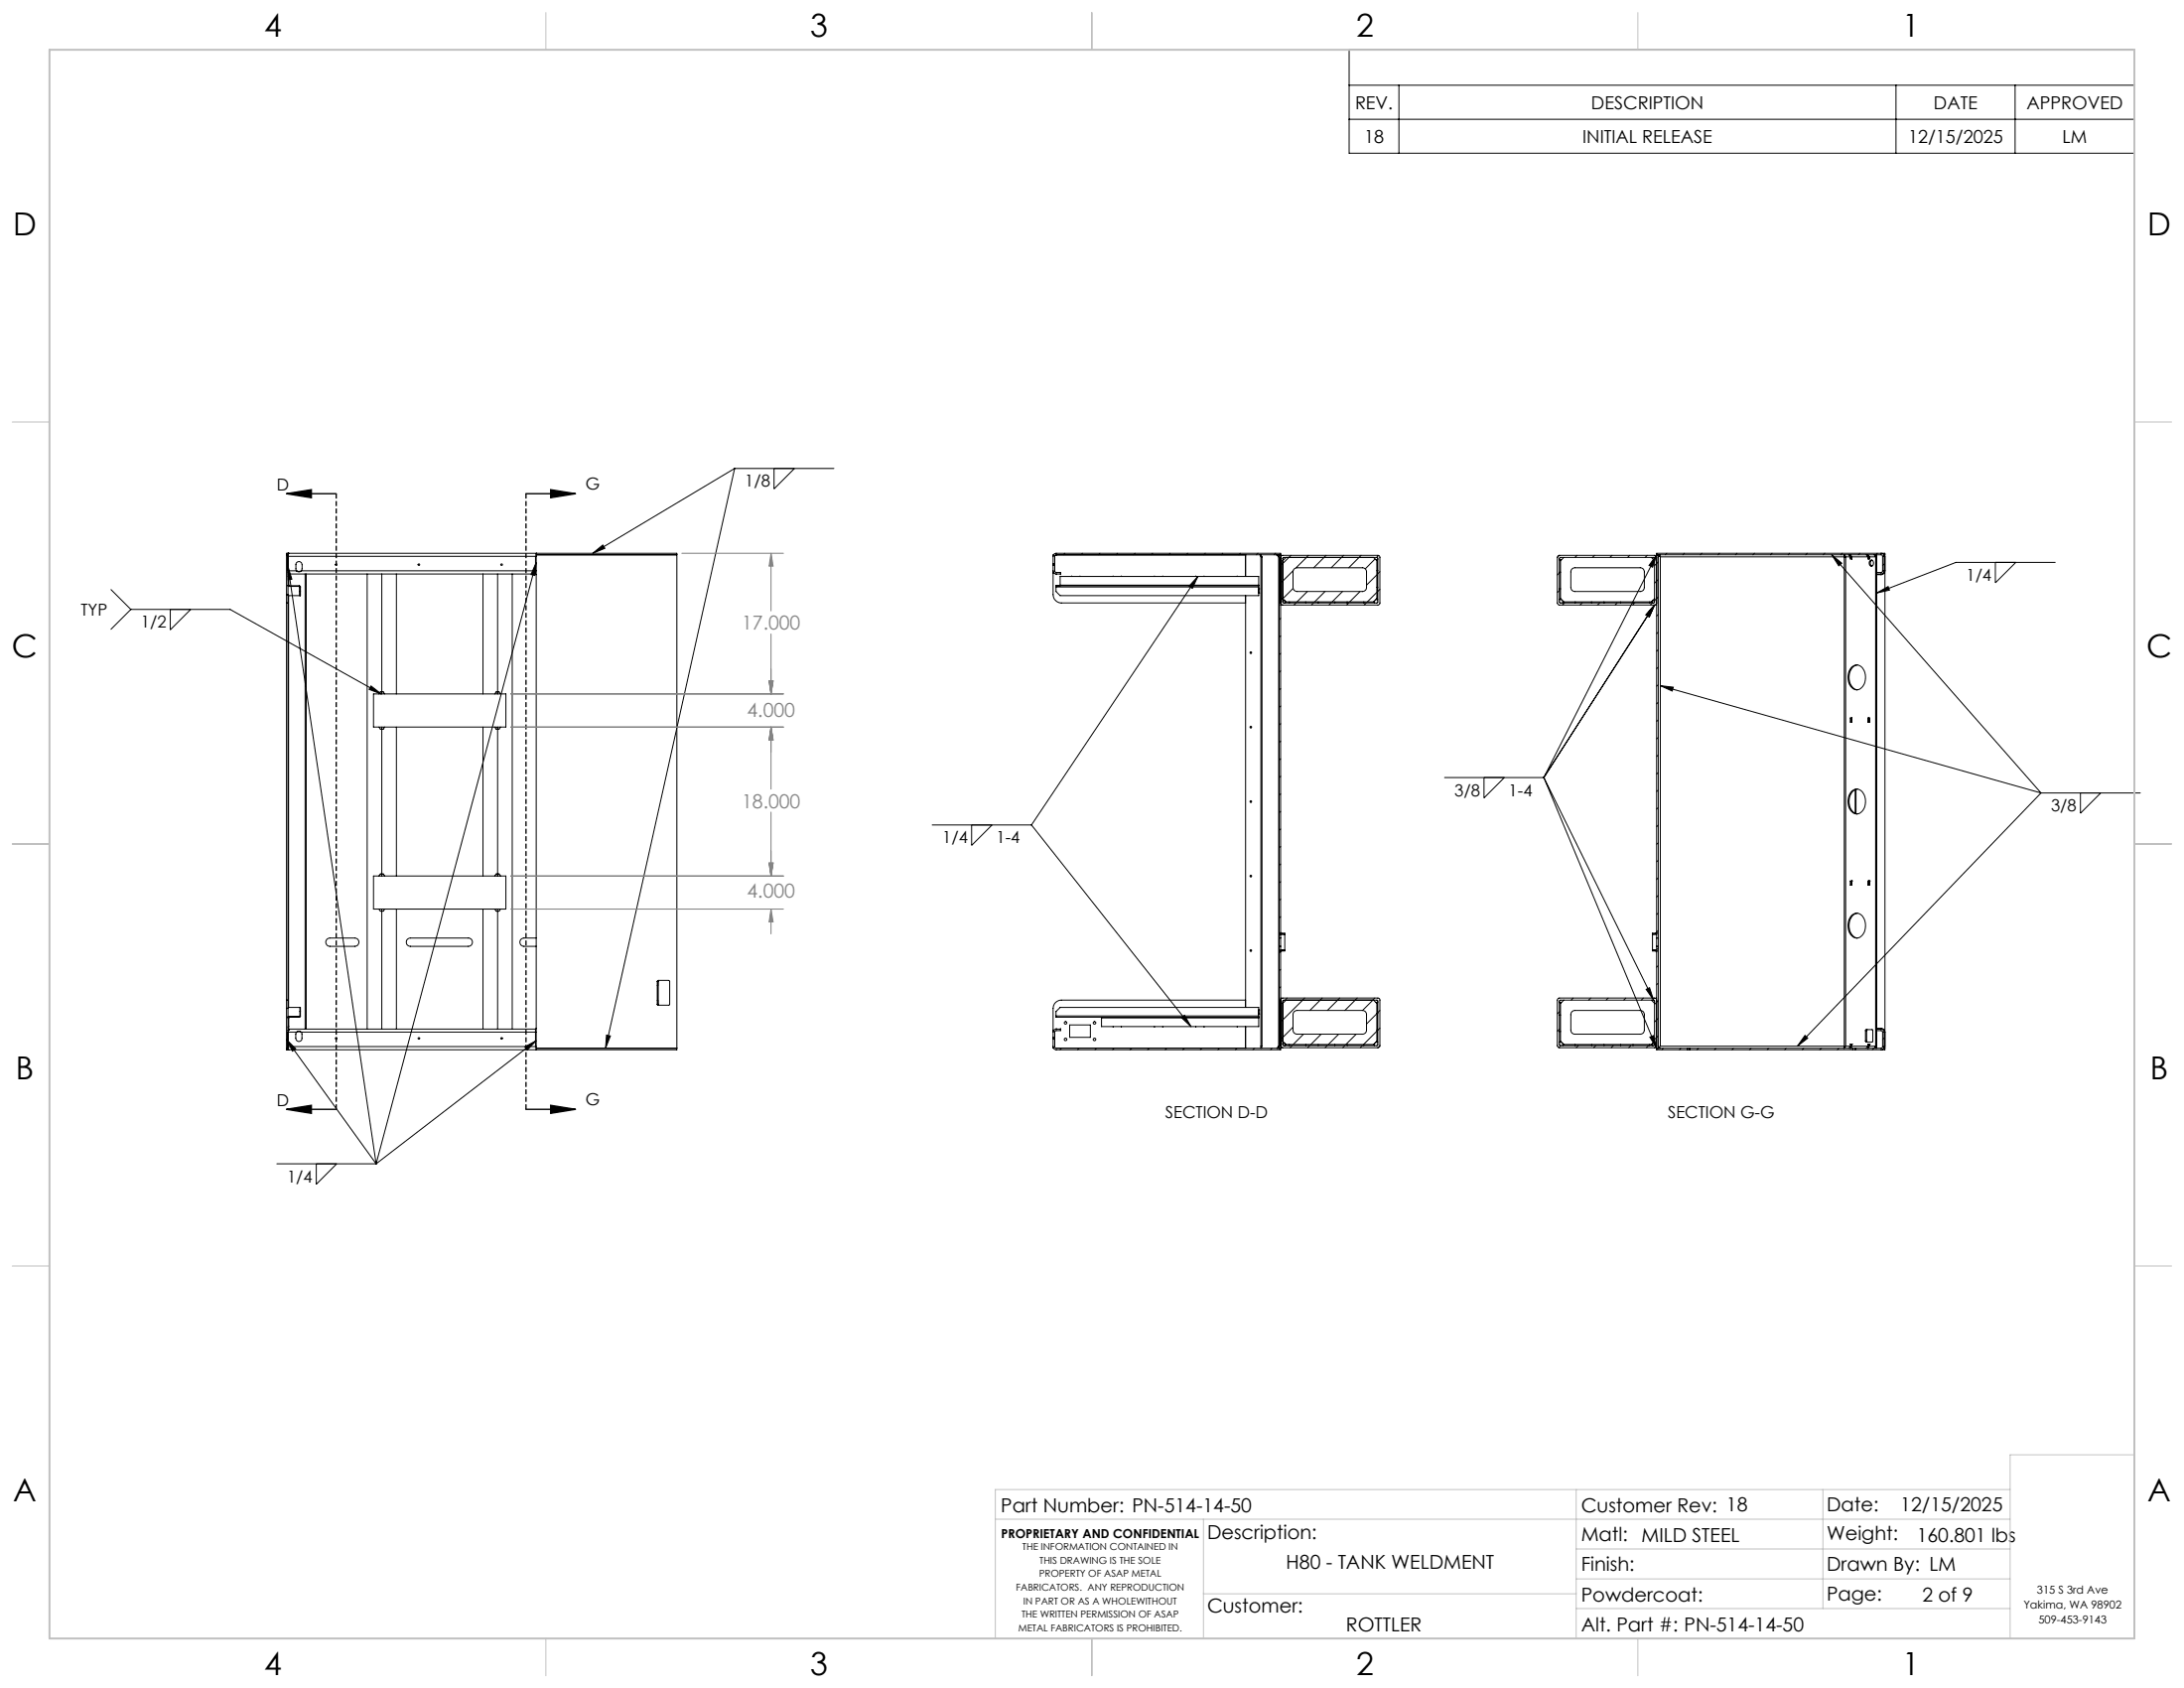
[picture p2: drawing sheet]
<svg xmlns="http://www.w3.org/2000/svg" width="559mm" height="432mm" viewBox="0 0 559 432" stroke-linecap="round" stroke-linejoin="round" font-family="sans-serif">
<g fill="none" stroke="#000" stroke-width=".25">
<path d="M345.2 12.7h200.9v26.5h-200.9zM345.2 21.8h200.9M345.2 30.5h200.9M357.9 21.8v17.4M485.1 21.8v17.4M515.6 21.8v17.4M188 119.8h25.4M188 119.8l-36.3 21.7M188 119.8l-33.1 148.3M198 119.8v5.3l5.3-5.3M28.4 150.8l5.1 5.1M33.5 155.9h25.4l38.6 21.6"/>
<path d="M33.5 155.9l-5.1 5.1M43.6 155.9v5.2l5.2-5.2M73.3 141.9h.1M73.3 152.1v2.1M73.3 154.2v101.6M73.3 152.1h.4M73.3 154.2h.4M73.7 149.7l.1 .1M73.7 152.1v2.1M73.7 141.5h.1M73.7 145l1 3.2-1 .1zM73.7 149.8h2.9"/>
<path d="M73.7 150h2.9M73.7 147.3l.2 .2h-.2M73.7 142v10.1M73.7 154.2v101.6M73.7 142.3h63.5M73.7 149.7h.2M73.7 145l22.5 152.7M73.7 142v.3M73.7 141.5v.8M73.7 141.5l-.4 .4 .4 .1M73.7 141.9v.1M73.8 146.9l.1 2.8"/>
<path d="M73.8 152.4v105.3M73.9 149.7l.1 .1M73.9 146.5v.3M73.9 146.5l-.2 .1M73.9 146.8l-.2 .2M73.9 146.8h63.1M75.9 146l-.2-.3v-1.3a.79 .79 0 0 1 .8-.8 .79 .79 0 0 1 .8 .8v1.1l-.2 .5M75.9 146h-2.2v.5h.2M75.9 146a.78 .78 0 0 0 1.2 0M75.9 146l.4 .2 .8-.2M76.6 150l.1 .1M76.6 149.8l.3 .3"/>
<path d="M76.6 149.8v.2M76.7 150.1v2.3M76.7 151.3h.2M76.7 150.1h.2M76.9 150.1v2.3h-3.2M77.1 146h60.1M78.1 146.8v116.4M78.4 146.8v116.4M93.9 146.8v116.4M97.7 146.8v30.7M101.4 146.8v30.7M123.6 146.8v30.7"/>
<path d="M127.3 146.8v30.7M131.1 146.8v116.4M137 142.3v4.5M137 146.8l.2 .2M137.2 141.5v.4M137.2 141.5h.1M137.2 143.9l-.4 3.3-.9-.2zM137.2 141.5h-63.9v10.6M137.2 141.9v126.2M137.2 141.9h36M137.2 143.9l-41 153.8M137.3 141.5h35.9v127h-35.9"/>
<path d="M137.3 141.5v.4M151.7 141.5l2.5-2.1 .6 .9zM269.5 142.3l.2-.6 .4-.2h57.6v98.5M269.5 146l.1 .5 .7 .3M269.5 144.4v.2M269.5 144.3v.1M269.5 144.6v7.5a2.16 2.16 0 0 0 2.1 2.1h47.1M269.5 144.3h.4M269.5 144.6h.4M269.5 144.4h.4M269.6 142l-.1 2.3M269.6 146.5l-.1 .1"/>
<path d="M269.9 144.6v1.7l.4 .1h1.1v.6M269.9 144.4v.2M269.9 144.3v.1M269.9 144.1l-.1 .2M270.1 142h48.6M270.2 149.8h.1M270.2 149.8v.3M270.2 149.8h51.9M270.2 150.1v1.2l1.1 1.1h50.8v-2.3M270.2 150.1h51.9M270.3 141.9l-.4 .3v2.1M270.3 141.9v.1"/>
<path d="M270.3 141.9h57.4M270.3 146.8h1.1M270.3 146.8v.2M271.3 149.7v.1M271.3 149.7v-2.2h50.8v2.2M271.3 149.7h50.8M272.5 141.5l-.4 .4M274.2 147.3v.2M276.3 147.3v.2M277 141.5l-.5 .4M281.4 141.5l-.3 .4M284.8 147.3v.2"/>
<path d="M285.9 141.5l-.4 .4M286.9 147.3v.2M290.4 141.5l-.4 .4M294.9 141.5l-.4 .4M295.4 147.3v.2M297.5 147.3v.2M299.4 141.5l-.4 .4M303.9 141.5l-.4 .4M306 147.3v.2M306.5 147.5l-1.4 3-.9-.6zM306.5 147.5l-42.6 63.5M308.1 147.3v.2"/>
<path d="M308.4 141.5l-.4 .4M312.9 141.5l-.4 .4M316.5 147.3v.2M317.4 141.5l-.4 .4M318.7 141.9v5.6M318.7 152.4v1.8M318.7 152.4v105.3M321.9 141.5l-.4 .4M322.1 150.6h.1M322.1 151.7h.1M322.1 149.8v.3M322.1 149.7v.1"/>
<path d="M322.4 141.9l.2 .6M322.6 141.9l.3 .6M322.6 142.5h.3M322.6 142.5v125.1M322.9 142.5v125.1M326.4 141.5l-.4 .4M326.6 141.9l.6 .6M326.7 141.9l.5 .6M327.2 142.5v125.1M327.3 141.9v98.1M327.7 142.6l.4-.5h24.5l.5 .4v11.8l-.4 .4-24.6 .1-.4-.6M327.7 158.2l-.4 .4"/>
<path d="M327.7 142.1h.2M327.9 154.7l-.2 .1M328.2 153.1l-.9 1M328.2 153.7h.5M328.3 142.7l24.1-.1 .1 .2v11.3l-.2 .1h-23.9l-.2-.2zM328.8 153.7v.5M329 142.6l-.8 .8M329.9 154v.2M330.3 142.1l-3 3M330.9 146l-3.6 3.6M330.9 150.5l-2.7 2.6M331 145.6l.8-.4 17.1 .1 .5 .3 .2 .6v4.5l-.3 .3-.6 .3h-17.1l-.6-.4-.2-.5v-4.2z"/>
<path d="M331.6 154.2l-.5 .6M334.1 154v.2M334.5 151.3l-2.6 2.7M334.8 142.1l-3.2 3.2M336.1 154.2l-.5 .6M337.3 154v.2M339 151.3l-2.6 2.7M339.3 142.1l-3.2 3.1M340.6 154.2l-.6 .6M341.5 154v.2M343.5 151.3l-2.6 2.7M343.8 142.1l-3.2 3.1"/>
<path d="M344.7 154v.2M345.1 154.2l-.5 .6M348 151.3l-2.7 2.7M348.3 142.1l-3.2 3.1M348.9 154v.2M349.6 154.2l-.6 .6M351.4 142.6l.9 .8v9.7l-.9 .9h-22.4l-.8-.9M351.7 153.7v.5M351.8 143l-2.5 2.5M352 143.2h.5M352 153.4h.5M352.3 146h.2"/>
<path d="M352.3 147l-2.7 2.7M352.3 151.5l-2.5 2.5M352.3 150.2h.2M352.7 142.1l-.5 .5M353.1 146.2l-.6 .6M353.1 150.7l-.6 .6M398.5 142.6v11.6l.3 .5 24.5 .1M399 142.1l-.4 .1-.1 .4M399 142.1h24.4l.3 .1 .2 .4M399 146.4h.3M399 153.4h.5M399 142.1l-.5 .5"/>
<path d="M399 146.5l-.5 .6M399 151l-.5 .6M399 143.2h.5M399 150.6h.3M399.1 142.7l24.1-.1 .1 .2v11.3l-.2 .1h-24l-.1-.2zM399.8 153.7v.5M400.1 142.6l-.8 .8v9.7l.8 .9h22.4l.8-.9M400.3 154.2l-.5 .6M402.2 145.5l.6-.3 17.1 .1 .6 .3 .2 .6v4.3l-.3 .5-.6 .3-17.2-.1-.5-.3-.2-.5v-4.2zM403 154v.2M403.5 142.1l-.5 .5M404.8 154.2l-.5 .6"/>
<path d="M407.2 154v.2M408 142.1l-.5 .5M409.3 154.2l-.5 .6M410.4 154v.2M412.5 142.1l-.6 .5M413.8 154.2l-.6 .6M414.7 154v.2M417 142.1l-.5 .5M417.8 154v.2M418.3 154.2l-.6 .6M421.5 142.1l-.6 .5M422.1 154v.2"/>
<path d="M422.5 142.6l.8 .8M422.8 153.7v.5l-.6 .6M422.8 153.7h.5M423.3 154.8l-1.3 3-.9-.5zM423.3 154.8l-28.3 44.1M423.6 154.7l.3 .1M423.9 154.2l-.2 .5-.4 .1M423.9 141.9h57.5l.3 .3v3.9l-.4 .3h-1.1M423.9 141.9l-1.1 3.2-.9-.5zM423.9 142.1h-.3M423.9 141.9l-28.9 57M424.3 143.7l-1 1"/>
<path d="M424.3 148.2l-1 1M424.3 152.7l-1 .9M424.3 157.2l-.4 .4M424.3 141.9v98.1M424.5 142.2l.3 .3M424.8 141.9l-.5 .6M424.8 142.5h47.1M424.8 142.5v125.1M426.5 141.5l-.4 .4M431 141.5l-.4 .4M435.5 141.5l-.5 .4M439.9 141.5l-.3 .4"/>
<path d="M444.4 141.5l-.4 .4M448.9 141.5l-.4 .4M453.4 141.5l-.4 .4M457.9 141.5l-.4 .4M462.4 141.5l-.4 .4M466.9 141.5l-.4 .4M468.7 141.9l2.5 2.2-.7 .6zM468.7 141.9l53.5 60.9M471.4 141.5l-.4 .4M471.8 141.9l.1 .6M471.9 142.5h.1M471.9 141.9l.3 .6"/>
<path d="M471.9 141.9v.6M471.9 141.9l.2 .6M471.9 141.9l.1 .6M471.9 142.5v125.1M472 142.5h.1M472.1 142.5h.1M472.2 142.5h.1M472.2 142.5v125.1M473 141.9l.4 .6h-1.2M473.4 141.9l.4 .6v.5h-.4zM473.7 142.3v.7M473.8 142.4v.6"/>
<path d="M475.9 141.5l-.4 .4M477.6 141.9l.3 .6h-4.1M477.9 141.9l.4 .5v.6h-.4zM478.2 142.3v.7M478.4 143.5a.67 .67 0 0 1 .9 .1 .67 .67 0 0 1-.1 .9 .61 .61 0 0 1-.8 .1 .61 .61 0 0 1-.1-.8zM478.7 143.4v.1M479 143.3a.92 .92 0 0 0 0 1.5M479.6 141.9l.3 .6h-1.6M480.2 151.7l2.9-1.7 .3 1zM480.2 146.8h1.1M480.2 141.9v126.2M480.2 147h1.1"/>
<path d="M480.3 141.5l-.3 .4-.1 126.2M481.3 141.5l.6 .2 .2 .6M481.3 146.8v.2M482 141.9h.3M482.1 146l-.2 .5-.6 .3M482.1 146h.2l-.3 .7-.7 .3M482.1 142.3h.2M482.1 144.3l-.4 .4M482.1 142.3v3.7M510.5 143.9v5.2l5.3-5.2M525.9 143.9h-25.4l-20.3 7.8M94.9 175.5l2.6 2-3.1-1.1z"/>
<path d="M95.6 177.5h33.8v8.5h-33.8zM96.9 177.5l.4-.5h.8l.3 .5M126.6 177.5l.4-.5h.7l.4 .5M327.7 162.7l-.4 .4M327.7 167.1l-.4 .4M327.7 171.6l-.4 .4M327.7 176.1l-.4 .4M424.3 161.7l-.4 .4M424.3 179.6l-.4 .5M424.3 166.2l-.4 .4M424.3 170.7l-.4 .4M424.3 175.2l-.4 .3"/>
<path d="M424.8 175.4l3.3 .4-.3 1zM424.8 175.4l97.4 27.4M473.7 170.8a1.97 1.97 0 0 1 2.1-.6 1.97 1.97 0 0 1 1.3 1.7 3.4 3.4 0 0 1-1.9 4.6 2.96 2.96 0 0 1-2.3-3.9l.2-.9zM475.2 170.1a3.4 3.4 0 0 0-1.7 5l.7 .9 1 .5M96.9 186l.4 .5h.8l.3-.5M97.7 186v38.1M101.4 186v38.1M123.6 186v38.1M126.6 186l.4 .5h.7l.4-.5M127.3 186v38.1M327.7 180.6l-.4 .4M327.7 185.1l-.4 .4"/>
<path d="M327.7 189.6l-.4 .4M327.7 194.1l-.4 .4M327.7 198.6l-.4 .4M369.6 198.9h25.4M379.7 198.9v5.2l5.2-5.2M395 198.9l28.1 56.9M395 198.9l28.9 69.2M424.3 193.1l-.4 .4M424.3 184.1l-.4 .4M424.3 188.6l-.4 .4M424.3 197.6l-.4 .4M473.4 183.7h.4v1h-.4z"/>
<path d="M473.7 183.7v1M473.8 183.7v1M477.9 183.7h.4v1h-.4zM478.2 183.7v1M238.5 211h25.4M248.6 211v5.3l5.2-5.3M263.9 211l40.8 51.6M327.7 207.6l-.4 .4M327.7 216.5l-.4 .4M327.7 203.1l-.4 .4M327.7 212.1l-.4 .3M424.3 202.1l-.4 .4"/>
<path d="M424.3 206.6l-.4 .4M424.3 211.1l-.4 .4M424.3 215.6l-.4 .4M473.7 202.5a1.97 1.97 0 0 1 2.1-.5 1.97 1.97 0 0 1 1.3 1.7 3.4 3.4 0 0 1-1.9 4.5 2.96 2.96 0 0 1-2.3-3.9l.2-.9zM474.7 202v6M474.9 201.9v6.2M475.2 201.9a3.4 3.4 0 0 0-1.7 4.9l.7 1 1 .4M522.2 202.8h25.4M522.2 202.8l-62.3 64.8M532.3 202.8v5.2l5.2-5.2M95.6 224.1h33.8v8.5h-33.8zM96.9 224.1l.4-.5h.8l.3 .5"/>
<path d="M96.9 232.6l.4 .5h.8l.3-.5M97.7 232.6v30.6M101.4 232.6v30.6M123.6 232.6v30.6M126.6 224.1l.4-.5h.7l.4 .5M126.6 232.6l.4 .5h.7l.4-.5M127.3 232.6v30.6M137.2 240h-3.1a1.06 1.06 0 0 0-1.1 1 1.06 1.06 0 0 0 1.1 1.1h3.1M327.3 240v2.1M327.3 240h.4M327.7 240v2.1M327.7 225.5l-.4 .4"/>
<path d="M327.7 221l-.4 .4M327.7 230l-.4 .4M327.7 234.5l-.4 .4M327.7 238.7h1v.2M327.7 238.9h1M327.7 238.5l.2 .2M327.9 238.7l-.1 .2M328.7 238.9v.1M328.7 239h-1l-.4 .4M328.7 239v4M422.8 238.9v.1M422.8 238.9h1.1"/>
<path d="M422.8 239h1.1M422.8 239v4M423.5 238.7l-.1 .2M423.9 240v2.1M423.9 240v-98.5h58.4v127h-7.6M423.9 240h.4M423.9 238.7h-1.1v.2M423.9 238.5l-.2 .2M424.3 240v2.1M424.3 220.1l-.4 .4M424.3 224.5l-.4 .5M424.3 229.1l-.4 .3"/>
<path d="M424.3 233.5l-.4 .4M424.3 238l-.4 .4M473.4 225.4h.4v1h-.4zM473.7 234.3a1.97 1.97 0 0 1 2.1-.6 1.97 1.97 0 0 1 1.3 1.7 3.4 3.4 0 0 1-1.9 4.6 2.96 2.96 0 0 1-2.3-3.9l.2-.9zM473.7 225.4v1M473.8 225.4h.1M473.8 225.4v1M475.2 233.6a3.4 3.4 0 0 0-1.7 5l.7 .9 1 .5M477.9 225.4h.4v1h-.4zM478.2 225.4v1M478.3 225.4h.1M73.3 255.8v2.2"/>
<path d="M73.3 258v10.5h63.9M73.3 255.8h.4M73.3 258h.4M73.7 255.8v2.2M73.7 257.7h3.2v2.2M73.7 258v10.1M76.7 259.9l-.1 .2M76.7 258.8h.2M76.7 257.7v2.2M76.7 259.9h.2M76.9 259.9l-.3 .3M83.6 240.3l.7-.3h6.5a1.06 1.06 0 0 1 1 1 1.06 1.06 0 0 1-1 1.1h-6.4a1.09 1.09 0 0 1-.9-.7 1.09 1.09 0 0 1 .1-1.1z"/>
<path d="M104.2 240.3l.6-.3h15a1.06 1.06 0 0 1 1.1 1 1.06 1.06 0 0 1-1.1 1.1h-14.8a1.06 1.06 0 0 1-1-.6 1.06 1.06 0 0 1 .2-1.2zM168.2 256.9l.2 .2M168.2 255.8h.1v1.1M168.2 256.9h.2M168.2 251.1h.2M168.2 251.1v5.8M168.3 251.1v1h-.1M168.4 250.8h2.7l.2 .2v6l-2.9 .1M168.4 250.8l-.2 .3M168.4 250.8v6.3M270.2 259.9v.3h51.9M270.2 259.9v-1.1l1.1-1.1h50.8v2.2"/>
<path d="M270.2 259.9h51.9M318.7 255.8v1.9M318.7 255.8h-47.1a2.16 2.16 0 0 0-2.1 2.2v7.4M322.1 258.3h.1M322.1 259.4h.1M322.1 259.9v.3M327.3 242.1h.4M327.3 242.1v26M327.7 255.8l.4-.5 24.7 .1 .3 .3v11.8M327.7 242.1v26.4h-57.6l-.5-.3-.1-.5M327.7 248l-.4 .4M327.7 252.4l-.4 .5"/>
<path d="M327.7 243.1h1M327.7 243h1M327.7 255.3l.2 .1M328 243.1l-.7 .8M328.2 256.4l-.9 1M328.3 255.9l24.1-.1 .1 .2v11.3l-.2 .2h-23.9l-.2-.2zM328.7 243v.1M328.7 243.1v.2h-1M329 255.8l-.8 .9M329.3 255.3l-.5 .5M331 258.9l.8-.4h17.1l.5 .4 .2 .5v4.5l-.3 .4-.6 .2h-17.1l-.6-.3-.2-.6v-4.2zM333.3 255.8l-6 6"/>
<path d="M333.8 255.3l-.5 .5M338.3 255.3l-3.2 3.2M342.8 255.3l-3.2 3.2M347.3 255.3l-3.2 3.2M351.3 255.8l-2.7 2.7M351.4 255.8l.9 .9v9.6l-.9 .9h-22.4l-.8-.9M351.8 255.3l-.6 .5M352 256.4h.5M352.3 259.3l-2.7 2.6M352.3 259.2h.2M353.1 258.5l-.6 .5M399 258.8l-.5 .5"/>
<path d="M399 259.6h.3M399 256.5h.5M400.1 255.8l-.8 .9v9.6l.8 .9h22.4l.8-.8M402.2 258.8l.6-.3h17.1l.6 .4 .2 .5v4.4l-.3 .5-.6 .2h-17.2l-.5-.3-.2-.6v-4.2zM402.5 255.3l-.5 .5M407 255.3l-.5 .5M411.5 255.3l-.5 .5M416 255.3l-.5 .5M420.5 255.3l-.6 .5M421.2 253.1l.9-.4 1 3.1zM422.5 255.8l.8 .8M422.8 243v.1"/>
<path d="M422.8 243.1v.2h1.1M422.8 243.1h1.1M423.1 255.8l.2 .2-.1 11.4-23.9 .1M423.1 255.8h-23.9l-.2 .3v11.1l.3 .3M423.7 243.1l-.2 .2M423.7 243.3l.2 .2M423.9 255.8l-.2-.4-.3-.1h-24.5l-.4 .5v11.7l.3 .5h24.6l.5-.5M423.9 242.1v26.4h7.8M423.9 242.1h.4M423.9 255.3l-.3 .1M424.3 242.5l-.4 .5h-1.1M424.3 247l-.4 .4"/>
<path d="M424.3 251.5l-.4 .4M424.3 256l-1 .9M424.3 242.1v26M73.3 268.1h.1M73.3 265.9l2.4 2.4-.9 .6zM73.3 265.9l22.9 31.8M73.7 268.1h.1M73.7 268.5h.1M73.7 260.2h2.9M73.7 260.1h2.9M73.7 262.6h.2l-.2 .1M73.7 263.5l.2 .1"/>
<path d="M73.7 263.1l.2 .1M73.7 267.7h63.5M73.7 260.4h.2M73.7 267.7v.8M73.7 268.1h-.4l.4 .4M73.7 267.7v.4M73.8 260.2l-.1 .1M73.8 260.1h.1M73.9 260.4l-.1 2.8M73.9 263.6h-.2v.4h2.2M73.9 263.2v.4M73.9 263.2h63.1"/>
<path d="M74 260.2l-.1 .2M75.9 264a.85 .85 0 0 1 1.2 0M75.9 264l-.2 .5v1.1a.79 .79 0 0 0 .8 .8 .79 .79 0 0 0 .8-.8v-1.3l-.2-.3M75.9 264h1.2M76.6 260.1v.1M77.1 264h60.1M134.3 267.8l2.9-1.6-2.3 2.4zM137 263.2v4.5M137.2 268.1v.4M137.2 268.5h.1M137.2 268.1h36M137.2 263.1l-.2 .1"/>
<path d="M137.2 266.2l-41 31.5M137.3 268.1v.4M155.2 264.8l1 .2-1.3 3.1zM269.5 265.4v.4M269.5 265.8l.1 2.3M269.5 265.8h.4M269.5 265.4h.4M269.5 263.5l.1 .1M269.9 265.8v2.1l.4 .2M269.9 265.4v.4M269.9 265.4h-.1M270.1 268.1h48.6"/>
<path d="M270.3 263.2l-.5 .2-.3 .6M270.3 268.1h.1M270.3 268.1h57.4M270.3 263.2h1.1M270.3 263.1v.1M271.4 263.1v.5h-1.2l-.3 .2v1.6M271.6 268.1l-.4 .4M273.7 262.2h5.3v3.2h-5.3zM276.1 268.1l-.4 .4M280.6 268.1l-.4 .4M281.8 260.2v.2M281.8 260.4v2.2h40.3v-2.2"/>
<path d="M281.8 260.4h40.3M284.8 262.6v.1M285 268.1l-.3 .4M286.9 262.6v.1M289.6 268.1l-.5 .4M294 268.1l-.3 .4M295.4 262.6v.1M297.5 262.6v.1M298.5 268.1l-.4 .4M302.3 260.3l.8-.6 1.6 2.9zM303 268.1l-.4 .4M306 262.6v.1"/>
<path d="M307.5 268.1l-.4 .4M308.1 262.6v.1M312 268.1l-.4 .4M316.5 268.1l-.4 .4M316.5 262.6v.1M318.7 262.6v5.5M321 268.1l-.4 .4M322.1 260.2v.2M322.6 267.6v.5M322.6 267.6h.3M322.9 267.6l-.2 .5M325.5 268.1l-.4 .4"/>
<path d="M327.2 267.6l-.5 .5zM327.7 267.5l.4 .5h24.4M327.9 267.9l-.2 .1M328.2 266.9h.5M328.8 266.9v.6M329.9 267.2v.3M330.6 267.5l-.5 .5M330.8 262.7l-3.5 3.6M333.5 264.5l-2.6 2.7M334.1 267.2v.3M335.1 267.5l-.5 .5M337.3 267.2v.3"/>
<path d="M338 264.5l-2.6 2.7M339.6 267.5l-.5 .5M341.5 267.2v.3M342.5 264.5l-2.6 2.7M344.1 267.5l-.5 .5M344.7 267.2v.3M347 264.5l-2.7 2.7M348.6 267.5l-.5 .5M348.9 267.2v.3M351.7 266.9v.6M352 266.6h.5M352.3 263.8l-3.4 3.4"/>
<path d="M352.3 263.5h.2M353.1 267.5l-.2 .3-.4 .2M353.1 263l-.6 .5M353.1 267.5l-.6 .5M399 266.6h.5M399 263.3l-.5 .5M399 263.9h.3M399.3 267.5l-.5 .5M399.8 266.9v.6M403 267.2v.3M403.8 267.5l-.5 .5M407.2 267.2v.3"/>
<path d="M408.3 267.5l-.5 .5M410.4 267.2v.3M412.8 267.5l-.5 .5M414.7 267.2v.3M417.3 267.5l-.6 .5M417.8 267.2v.3M421.8 267.5l-.5 .5M422.1 267.2v.3M422.1 265.3l1-.4 .8 3.2zM422.8 266.9v.6M422.8 266.9h.5M423.6 267.9l.3 .1"/>
<path d="M423.9 268.1h7.8M424.3 260.5l-1 .9M424.3 265l-1 .9M424.3 267.6l.5 .5M424.8 267.6h47.1M424.8 267.6l-.3 .3M425.6 268.1l-.4 .4M430.1 268.1l-.4 .4M431.7 268.1h.6M431.7 268.5h.6M431.7 268.1v.4M432.3 268.1h41.8"/>
<path d="M432.3 268.5h41.8M432.3 268.1v.4M434.6 268.1l-.4 .4M439.1 268.1l-.4 .4M443.5 268.1l-.3 .4M448.1 268.1l-.5 .4M452.5 268.1l-.3 .4M457 268.1l-.4 .4M461.5 268.1l-.4 .4M461.8 264.9l.7 .7-2.6 2zM466 268.1l-.4 .4M470.5 268.1l-.4 .4"/>
<path d="M471.9 267.6h.1M471.9 267.6l-.1 .5M471.9 267.6v.5M472 267.6h.1M472 267.6l-.1 .5M472.1 267.6h.1M472.1 267.6l-.2 .5M472.2 267.6h.1M472.2 267.6l-.3 .5M472.2 267.6h1.2l-.4 .5M473.4 268.1h.1M473.7 267.1v.6"/>
<path d="M473.8 267.1h.1M473.8 267.1v.6M473.8 267.6v-.5h-.4v1M473.8 267.6h4.1l-.3 .5M473.8 267.6l-.4 .5M474.1 268.1h.6M474.1 268.5h.6M474.1 268.1v.4M474.7 268.1v.4M475 268.1l-.3 .4M477.3 263.6l.1-.2 1.7 .1 .1 2.9-.2 .2h-1.5l-.2-.3M477.3 263.6h.3"/>
<path d="M477.3 263.6v2.7M477.3 266.3h.3M477.6 266.3l.2 .3M477.6 263.6v2.7M477.8 263.4l-.2 .2M477.9 268.1h.1M477.9 268.1l.4-.5h1.6l-.3 .5M478.2 267.1v.6M478.3 267.1h.1M478.3 267.1v.6M478.3 267.1h-.4v1M479.5 268.1l-.4 .4"/>
<path d="M480.2 263.6h1.2l.3 .3v3.9l-.2 .3h-6.8M480.2 263.2h1.1M480.2 263.1h1.1M481.3 263.2l.6 .3 .2 .5M481.3 263.1l.7 .3 .3 .6h-.2M481.3 263.1v.1M482 268.1h.3M482.1 267.7l-.2 .5-.6 .3M482.1 267.7h.2M482.1 265.5l-.4 .4M482.1 264v3.7M70.8 297.7h25.4"/>
<path d="M80.9 297.7v5.2l5.2-5.2"/>
<circle cx="86" cy="144.4" r=".21"/>
<circle cx="107.2" cy="144.4" r=".21"/>
<circle cx="128.3" cy="144.4" r=".21"/>
<circle cx="320" cy="166.9" r=".21"/>
<circle cx="320" cy="186" r=".21"/>
<circle cx="320" cy="205" r=".21"/>
<circle cx="320" cy="224.1" r=".21"/>
<circle cx="320" cy="243.1" r=".21"/>
<circle cx="86" cy="265.6" r=".2"/>
<circle cx="107.2" cy="265.6" r=".2"/>
<circle cx="128.4" cy="265.6" r=".2"/>
<circle cx="272.6" cy="261.7" r=".33"/>
<circle cx="272.6" cy="265.9" r=".33"/>
<circle cx="280" cy="261.7" r=".33"/>
<circle cx="280" cy="265.9" r=".33"/>
</g>
<path d="M73.3 126.3l6.4-1v2zM73.3 126.3h12.7M134.5 126.3h12.7M140.9 125.3l6.3 1-6.3 1zM73.3 283.8l6.4-1v2zM73.3 283.8h12.7M134.5 283.8h12.7M140.9 282.8l6.3 1-6.3 1z" fill="none" stroke="#000" stroke-width=".35"/>
<g fill="none" stroke="#808080" stroke-width=".25">
<path d="M174.4 141.5h26M197.3 141.5l.5 3.3h-1zM197.3 141.5v14.8M130.7 177.5h69.7M196.8 174.2h1l-.5 3.3zM197.3 162.2v15.3M130.7 186h69.7M197.3 186l.5 3.3h-1zM197.3 186v15.9M197.3 207.8v16.3M130.7 224.1h69.7M130.7 232.6h69.7"/>
<path d="M196.8 220.8h1l-.5 3.3zM197.3 232.6l.5 3.2h-1zM197.3 232.6v6.3"/>
</g>
<path d="M86 126.3v157.5M134.6 126.3v157.5" fill="none" stroke="#000" stroke-width=".35" stroke-dasharray="1.3 .6" stroke-linecap="butt"/>
<g fill="none" stroke="#c0c0c0" stroke-width=".25">
<path d="M139.7 3.2v9.5M279.4 3.2v9.5M419.1 3.2v9.5M3.1 107.9h9.6M546.1 107.9h9.5M3.1 215.9h9.6M546.1 215.9h9.5M3.1 323.8h9.6M546.1 323.8h9.5M546.1 372.1h-31.8v47M254.7 388.6h259.6M307.9 388.6v30.5"/>
<path d="M403.3 381v38.1M403.3 396.2h111M466.4 381v30.5M514.3 381h-259.6v38.1M139.7 419.1v9.6M279.4 419.1v9.6M307.9 407.7h95.4M403.3 403.9h111M403.3 411.5h111M419.1 419.1v9.6"/>
</g>
<path d="M12.7 12.7h533.4v406.4h-533.4z" fill="none" stroke="#c0c0c0" stroke-width=".5"/>
<g fill="#000">
<path d="M73.3 126.3l6.4-1v2zM73.3 283.8l6.4-1v2z"/>
<path d="M140.9 125.3l6.3 1-6.3 1zM140.9 282.8l6.3 1-6.3 1z"/>
<path d="M151.7 141.5l2.5-2.1 .6 .9zM155.2 264.8l1 .2-1.3 3.1zM137.2 143.9l-.4 3.3-.9-.2zM134.3 267.8l2.9-1.6-2.3 2.4zM73.3 265.9l2.4 2.4-.9 .6zM73.7 145l1 3.2-1 .1zM94.9 175.5l2.6 2-3.1-1.1zM306.5 147.5l-1.4 3-.9-.6zM302.3 260.3l.8-.6 1.6 2.9zM423.9 141.9l-1.1 3.2-.9-.5zM423.3 154.8l-1.3 3-.9-.5zM423.3 154.8l-1.3 3-.9-.5zM421.2 253.1l.9-.4 1 3.1zM422.1 265.3l1-.4 .8 3.2zM480.2 151.7l2.9-1.7 .3 1zM461.8 264.9l.7 .7-2.6 2zM424.8 175.4l3.3 .4-.3 1zM468.7 141.9l2.5 2.2-.7 .6z"/>
</g>
<path d="M197.3 141.5l.5 3.3h-1zM196.8 174.2h1l-.5 3.3zM196.8 174.2h1l-.5 3.3zM197.3 186l.5 3.3h-1zM197.3 186l.5 3.3h-1zM196.8 220.8h1l-.5 3.3zM197.3 232.6l.5 3.2h-1zM196.8 220.8h1l-.5 3.3z" fill="#808080"/>
<g font-size="8.1">
<text x="67.6" y="9.3">4</text>
<text x="207.3" y="9.3">3</text>
<text x="347" y="9.3">2</text>
<text x="486.7" y="9.3">1</text>
<text x="3.3" y="60.1">D</text>
<text x="549.4" y="60.1">D</text>
<text x="3" y="168">C</text>
<text x="549.1" y="168">C</text>
<text x="4" y="276">B</text>
<text x="550.1" y="276">B</text>
<text x="3.3" y="383.9">A</text>
<text x="549.4" y="383.9">A</text>
<text x="67.6" y="428.4">4</text>
<text x="207.3" y="428.4">3</text>
<text x="347" y="428.4">2</text>
<text x="486.7" y="428.4">1</text>
</g>
<g font-size="4.9" fill="#808080">
<text x="189.8" y="161.1">17.000</text>
<text x="191.1" y="183.3">4.000</text>
<text x="189.8" y="206.7">18.000</text>
<text x="191.1" y="229.7">4.000</text>
</g>
<g font-size="4.9">
<text x="256.1" y="386.9">Part Number: PN-514-14-50</text>
<text x="404.6" y="386.8">Customer Rev: 18</text>
<text x="467.4" y="386.7">Date:</text>
<text x="486.2" y="386.7">12/15/2025</text>
<text x="308.9" y="393.8">Description:</text>
<text x="404.6" y="394.3">Matl:</text>
<text x="420" y="394.5">MILD STEEL</text>
<text x="467.4" y="394">Weight:</text>
<text x="490.4" y="394.5">160.801 lbs</text>
<text x="329.1" y="401.4">H80 - TANK WELDMENT</text>
<text x="404.6" y="401.9">Finish:</text>
<text x="467.4" y="401.7">Drawn By: LM</text>
<text x="308.9" y="412.4">Customer:</text>
<text x="404.6" y="409.6">Powdercoat:</text>
<text x="467.4" y="409.4">Page:</text>
<text x="491.8" y="409.6">2 of 9</text>
<text x="344.4" y="417.4">ROTTLER</text>
<text x="404.6" y="417.4">Alt. Part #: PN-514-14-50</text>
</g>
<g font-size="4.6">
<text x="346.7" y="27.9">REV.</text>
<text x="407.1" y="27.9">DESCRIPTION</text>
<text x="494.8" y="27.9">DATE</text>
<text x="518.5" y="27.9">APPROVED</text>
<text x="349" y="36.6">18</text>
<text x="404.9" y="36.6">INITIAL RELEASE</text>
<text x="488.2" y="36.6">12/15/2025</text>
<text x="527.7" y="36.6">LM</text>
</g>
<g font-size="4.2">
<text x="70.8" y="125.5">D</text>
<text x="149.8" y="125.2">G</text>
<text x="190.6" y="124.5">1/8</text>
<text x="503" y="148.6">1/4</text>
<text x="20.7" y="157.5">TYP</text>
<text x="36" y="160.6">1/2</text>
<text x="372.2" y="203.6">3/8</text>
<text x="386" y="203.6">1-4</text>
<text x="524.8" y="207.5">3/8</text>
<text x="241.1" y="215.7">1/4</text>
<text x="254.9" y="215.7">1-4</text>
<text x="70.8" y="282.9">D</text>
<text x="149.8" y="282.7">G</text>
<text x="298.2" y="286.1">SECTION D-D</text>
<text x="426.7" y="286.1">SECTION G-G</text>
<text x="73.4" y="302.4">1/4</text>
</g>
<text font-size="3.2" x="256.1" y="393.4">PROPRIETARY AND CONFIDENTIAL</text>
<g font-size="2.8">
<text x="521.2" y="407.7">315 S 3rd Ave</text>
<text x="517.8" y="411.5">Yakima, WA 98902</text>
<text x="521.6" y="415.3">509-453-9143</text>
</g>
<g font-size="2.5">
<text x="261.6" y="396.5">THE INFORMATION CONTAINED IN</text>
<text x="266" y="399.9">THIS DRAWING IS THE SOLE</text>
<text x="260" y="406.9">FABRICATORS. ANY REPRODUCTION</text>
<text x="265.9" y="403.4">PROPERTY OF ASAP METAL</text>
<text x="261.4" y="413.8">THE WRITTEN PERMISSION OF ASAP</text>
<text x="261.8" y="410.4">IN PART OR AS A WHOLEWITHOUT</text>
<text x="260.5" y="417.3">METAL FABRICATORS IS PROHIBITED.</text>
</g>
</svg>
